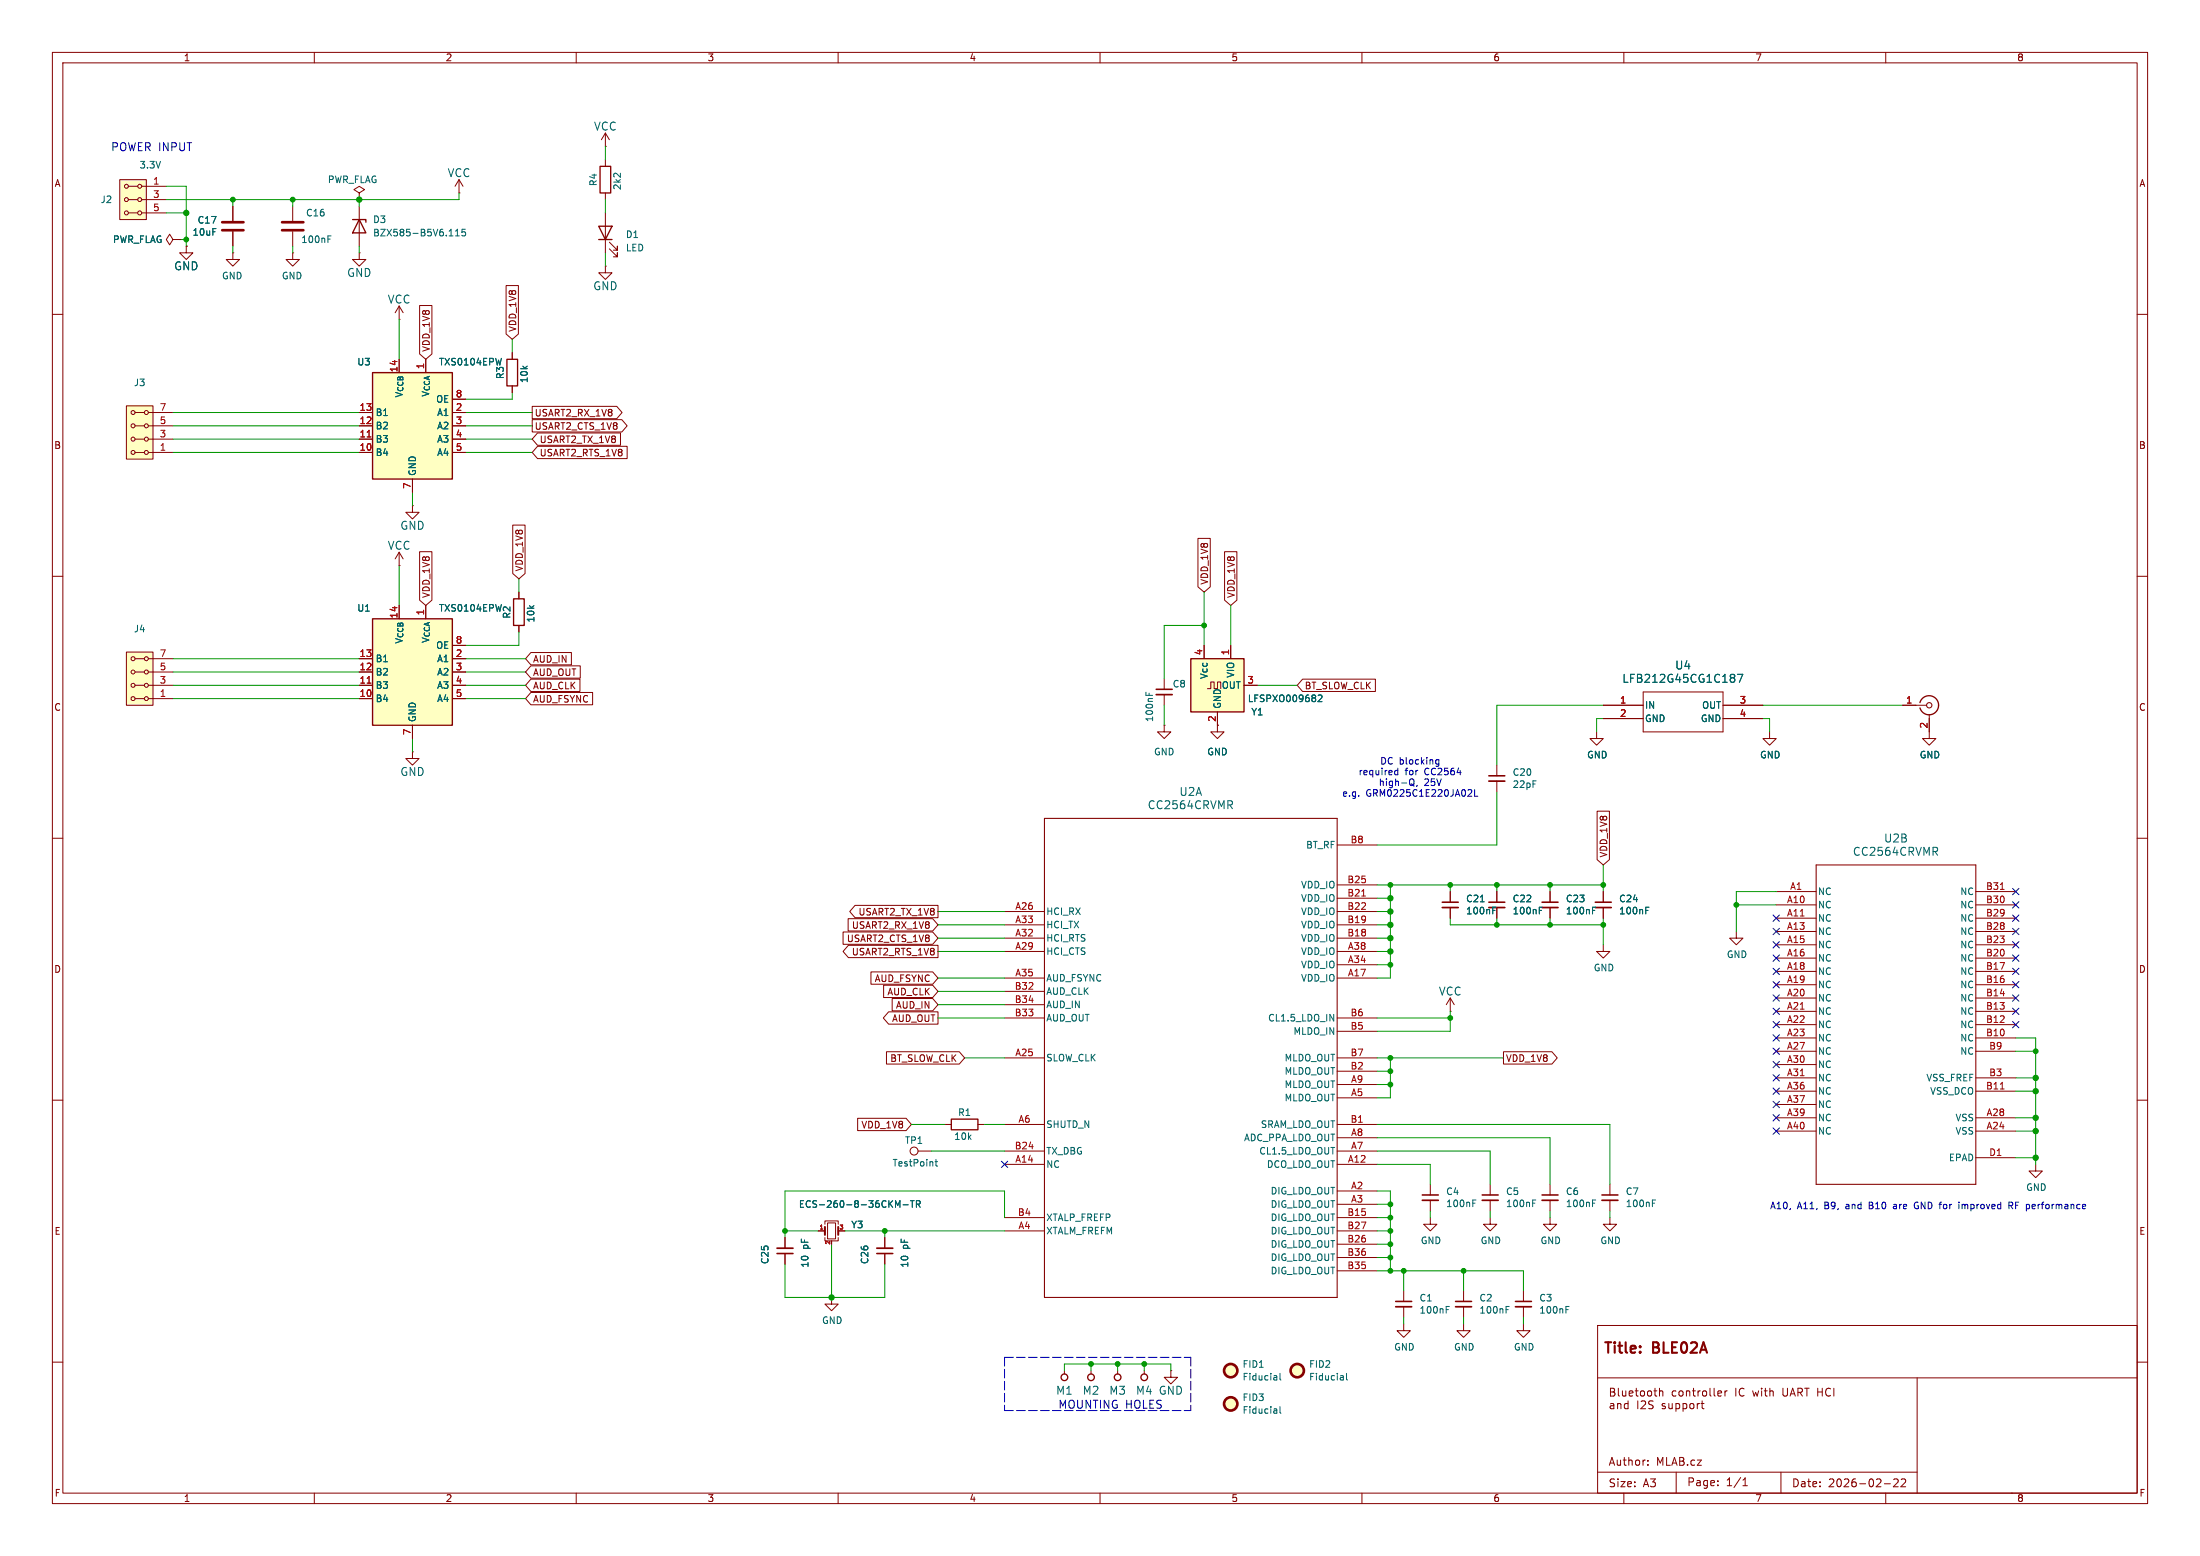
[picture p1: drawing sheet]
<svg xmlns="http://www.w3.org/2000/svg" width="420mm" height="297mm" viewBox="0 0 420 297" stroke-linecap="round" stroke-linejoin="round" font-family="sans-serif">
<g fill="none" stroke="#840000" stroke-width=".19">
<path d="M10 10h400v277h-400zM12 12h396v273h-396zM60 10v2M110 10v2M160 10v2M210 10v2M260 10v2M310 10v2M360 10v2M10 60h2M97.8 67.3v1.3M97.8 73.7v1.2"/>
<path d="M408 60h2M10 110h2M408 110h2M222.2 138.4v1.3h1.3l-1.3 1.3-1.2-1.3h1.2M222.2 138.4h.1M222.2 129.5v2.1M222.2 132.6v2M232.4 138.4v1.3h1.3l-1.3 1.3-1.3-1.3h1.3M304.8 139.7v1.3h1.3l-1.3 1.2-1.3-1.2h1.3M363.2 134.6h4.6M368.3 136.4v4.6h1.3l-1.3 1.2-1.3-1.2h1.3M10 160h2"/>
<path d="M78.7 143.5v1.3h-1.2l1.2 1.3 1.3-1.3h-1.3M78.7 143.5h.1M285.7 146.1v2M285.7 149.1v2M408 160h2M285.7 170.2v2M285.7 173.2v2.1M331.5 177.8v1.3h1.2l-1.2 1.2-1.3-1.2h1.3M339.1 170.2h7.6M339.1 172.7h7.6M339.1 175.3h7.6M339.1 177.8h7.6"/>
<path d="M377.2 170.2h7.6M377.2 172.7h7.6M377.2 175.3h7.6M377.2 177.8h7.6M276.9 193h.1M276.9 190.5l.7 1.3M276.9 190.5l-.8 1.3M276.9 190.5v2.5M306.1 180.3v1.3h1.2l-1.2 1.3-1.3-1.3h1.3M339.1 180.3h7.6M339.1 182.9h7.6M339.1 185.4h7.6"/>
<path d="M339.1 188h7.6M339.1 190.5h7.6M339.1 193h7.6M339.1 195.6h7.6M339.1 198.1h7.6M377.2 180.3h7.6M377.2 182.9h7.6M377.2 185.4h7.6M377.2 188h7.6M377.2 190.5h7.6M377.2 193h7.6M377.2 195.6h7.6"/>
<path d="M377.2 198.1h7.6M10 210h2M175.3 219.7h2.5M180.3 214.6h1.3M186.7 214.6h1.3M339.1 200.7h7.6M339.1 203.2h7.6M339.1 205.7h7.6M339.1 208.3h7.6M339.1 210.8h7.6M339.1 213.4h7.6M339.1 215.9h7.6"/>
<path d="M377.2 200.7h7.6M377.2 205.7h7.6M377.2 208.3h7.6M377.2 213.4h7.6M377.2 215.9h7.6M408 210h2M273 232.4v1.3h1.3l-1.3 1.2-1.2-1.2h1.2M273 226.1v2M273 229.1v2M284.5 232.4v1.3h1.2l-1.2 1.2-1.3-1.2h1.3M377.2 221h7.6M388.6 222.2v1.3h1.3l-1.3 1.3-1.3-1.3h1.3"/>
<path d="M158.7 247.6v1.3h1.3l-1.3 1.3-1.2-1.3h1.2M268 252.7v1.3h1.2l-1.2 1.3-1.3-1.3h1.3M268 246.4v2M268 249.4v2.1M279.4 252.7v1.3h1.3l-1.3 1.3-1.3-1.3h1.3M279.4 246.4v2M279.4 249.4v2.1M290.8 252.7v1.3h1.3l-1.3 1.3-1.2-1.3h1.2M305 253h103v32h-103zM10 260h2M203.2 261.6v.7M208.3 261.6v.7"/>
<path d="M213.4 261.6v.7M218.4 261.6v.7M223.5 261.6v1.3h1.3l-1.3 1.3-1.3-1.3h1.3M223.5 261.6h.1M305 263h103M307.4 268.7l.2 .2 .5-.1M307.4 265.7h.5M307.9 265.7l.3 .1M307.9 265.7l.3-.3v-.3l-.3-.1h-.5v1.5M308.1 268.1v.8M308.8 267.9v1M308.9 265v1.3"/>
<path d="M309.4 268.1v.8M309.7 265.5v.8M310.1 268.6l.3 .3 .4-.1M310.4 265.5v1M310.8 267.4v1.5M311.7 265.8l-.2-.3-.4 .1-.1 .7M312.2 265.5h.5M312.4 265v1.3M312.7 267.4v1.5M313.2 265.8l.2-.3 .4 .1 .1 .2M314.1 268l-.9 .9h1M314.5 265.8l.3-.3 .4 .1 .1 .2"/>
<path d="M314.6 279.5v.2M314.6 278.8v.1M315.6 268.6l-.3 .3-.6-.1M315.7 265.5h.6M315.9 265v1.3M316.8 265.6l.2-.1 .4 .1v.9M316.8 265v1.5M317.9 268l-.4-.1-.2 .2 .1 .2 .5 .2v.3h-.6M318.6 268.7l.2 .2 .4-.1M319.2 267.9v1M319.9 265.6l-.4-.1-.3 .3M319.9 267.9v1.5"/>
<path d="M320.5 265.8l.3-.3 .4 .1 .1 .2M320.7 268.6l-.3 .3-.5-.1M321.3 267.9v1.5M321.9 265.6l.3-.1 .3 .1 .1 .9M321.9 265.5v1M322 268.6l-.3 .3-.4-.1M322.6 268.6l.3 .3 .3-.1 .2-.2M323.1 265.5h.6M323.3 265v1.3M324 267.9v1M324.2 265.5v1M324.6 265.5l-.3 .1-.1 .2"/>
<path d="M324.9 268.7l.4 .2M325 265.8l.3-.3 .4 .1 .1 .2M326.4 265v1.3M327.2 265v1.3M327.9 266l.8-.2-.1-.2h-.6l-.1 .7M328.6 266.4l-.4 .1M329.3 265.5v1M329.7 265.5l-.3 .1-.1 .2M331.4 265v1.5M332.9 265.1a.6 .6 0 0 0-.7 0 .6 .6 0 0 0-.2 .7M334.6 265.5l.3 1M335.7 265.5l-.3 1"/>
<path d="M336.3 265v.1M336.3 265.5v1M336.8 265.5h.6M337 265v1.3M337.9 265.6l.2-.1 .3 .1 .1 .9M337.9 265v1.5M340.4 265v1.2l.3 .3 .4-.1 .1-.2v-1.2M341.7 266.5l.5-1.5 .5 1.5M341.9 266.1h.7M343.2 265.8l.7-.1 .2-.2-.1-.4-.2-.1h-.6v1.5M343.6 265.8l.5 .7M344.5 265h.9"/>
<path d="M344.9 265v1.5M347 265.7h.9M347 265v1.5M347.9 265v1.5M349.4 265.1a.6 .6 0 0 0-.7 0 .6 .6 0 0 0-.2 .7 .56 .56 0 0 0 .3 .6 .56 .56 0 0 0 .6-.1M350.1 265v1.5M366 263v22M408 260h2M60 285v2M110 285v2M160 285v2M210 285v2"/>
<path d="M260 285v2M305 281h61M310 285v2M320 281v4M327.9 283.4v.2M327.9 282.7v.1M332.7 283.6h.9M332.7 282.5l.5-.4v1.5M340 281v4M359.7 283.2h1.2M360 285v2M361.5 282.4l.6-.1 .2 .1 .1 .3-1 1.1h1"/>
<path d="M362.9 282.4l.6-.1 .2 .1 .1 .3-.9 1.1h.9M384 285h.1"/>
<circle cx="174.5" cy="219.7" r=".76"/>
</g>
<g fill="none" stroke="#840000" stroke-width=".25">
<path d="M96.8 68.6h2v5.1h-2zM366.5 134.1a1.81 1.81 0 0 1 2.8-1 1.81 1.81 0 0 1 0 3 1.81 1.81 0 0 1-2.8-1M181.6 213.6h5.1v2h-5.1z"/>
<circle cx="203.2" cy="262.9" r=".63"/>
<circle cx="208.3" cy="262.9" r=".63"/>
<circle cx="213.4" cy="262.9" r=".63"/>
<circle cx="218.4" cy="262.9" r=".63"/>
</g>
<g fill="none" stroke="#840000" stroke-width=".2">
<path d="M346.7 165.1h30.5v61h-30.5z"/>
<circle cx="368.3" cy="134.6" r=".51"/>
</g>
<g fill="none" stroke="#006464" stroke-width=".19">
<path d="M218.8 132.1v.6M219.4 132.3v.4M293.9 173.8h.4M293.9 173.2h.6M369.4 162.5l.5 .8M369.8 161.9v.5M178.5 221.7h.5M178.7 221.3v1.1l.3 .2M281.2 229.7h.4M281.2 229.1h.6M276.1 250h.4M276.1 249.4h.6"/>
<path d="M287.5 250h.4M287.5 249.4h.6M243.7 262.6l.1 .8M243.7 269l.1 .8M243.8 269.7l-.2 .1M243.8 263.4h-.2M243.8 262.9h-.2M243.8 269.2l-.2 .1M244.4 262.1v1.1l.1 .2M244.4 268.5v1.1l.1 .2M256.4 262.6l.1 .8M256.5 263.4h-.2"/>
<path d="M256.5 262.9h-.2M257.1 262.1v1.1l.1 .2"/>
</g>
<path d="M220.7 131.6h3.1M284.2 148.1h3.1M284.2 172.2h3.1M271.5 228.1h3.1M266.4 248.4h3.1M277.9 248.4h3" fill="none" stroke="#840000" stroke-width=".3"/>
<path d="M220.7 132.6h3.1M284.2 149.1h3.1M284.2 173.2h3.1M271.5 229.1h3.1M266.4 249.4h3.1M277.9 249.4h3" fill="none" stroke="#840000" stroke-width=".33"/>
<g fill="#ffffc2" stroke="#ffffc2" stroke-width=".19">
<circle cx="247.6" cy="261.6" r="1.27"/>
<circle cx="234.9" cy="261.6" r="1.27"/>
<circle cx="234.9" cy="268" r="1.27"/>
</g>
<g fill="none" stroke="#840000" stroke-width=".51">
<circle cx="234.9" cy="261.6" r="1.27"/>
<circle cx="234.9" cy="268" r="1.27"/>
<circle cx="247.6" cy="261.6" r="1.27"/>
</g>
<path d="M381.9 169.8h.7M381.9 207.9h.7" fill="none" stroke="#a90000" stroke-width=".19"/>
<path d="M71.1 71.1h15.3v20.3h-15.3z" fill="#ffffc2"/>
<path d="M71.1 71.1h15.3v20.3h-15.3z" fill="none" stroke="#840000" stroke-width=".25"/>
<g fill="none" stroke="#840000" stroke-width=".19">
<path d="M68.6 78.7h2.5M86.4 76.2h2.5M86.4 78.7h2.5M68.6 81.3h2.5M68.6 83.8h2.5M68.6 86.4h2.5M78.7 96.5v1.3h-1.2l1.2 1.3 1.3-1.3h-1.3M78.7 96.5h.1M78.7 91.4v2.6M86.4 81.3h2.5M86.4 83.8h2.5M86.4 86.4h2.5"/>
<path d="M76.2 108h.1M76.2 105.4l.8 1.3M76.2 105.4l-.8 1.3M76.2 105.4v2.6"/>
</g>
<path d="M70.1 83.4h.7" fill="none" stroke="#a90000" stroke-width=".19"/>
<path d="M95.7 68.4l-.3 1.3" fill="none" stroke="#006464" stroke-width=".19"/>
<path d="M71.1 118.1h15.3v20.3h-15.3z" fill="#ffffc2"/>
<path d="M71.1 118.1h15.3v20.3h-15.3zM98 114.3h2.1v5.1h-2.1z" fill="none" stroke="#840000" stroke-width=".25"/>
<g fill="none" stroke="#840000" stroke-width=".19">
<path d="M99.1 113v1.3M99.1 119.4v1.3M68.6 125.7h2.5M68.6 128.3h2.5M68.6 130.8h2.5M68.6 133.4h2.5M78.7 138.4v2.6M86.4 123.2h2.5M86.4 125.7h2.5M86.4 128.3h2.5M86.4 130.8h2.5M86.4 133.4h2.5"/>
<path d="M290.8 246.4v2M290.8 249.4v2.1"/>
</g>
<path d="M70.1 130.4h.7" fill="none" stroke="#a90000" stroke-width=".19"/>
<path d="M95.7 115.4l-.3 1.3M298.9 250h.5M298.9 249.4h.6" fill="none" stroke="#006464" stroke-width=".19"/>
<path d="M289.3 248.4h3.1" fill="none" stroke="#840000" stroke-width=".3"/>
<path d="M289.3 249.4h3.1" fill="none" stroke="#840000" stroke-width=".33"/>
<path d="M24.1 77.5h5.1v10.1h-5.1z" fill="#ffffc2"/>
<g fill="none" stroke="#840000" stroke-width=".19">
<path d="M24.1 77.5h5.1v10.1h-5.1zM25.8 78.7h1.8M28.3 78.7h4.7M25.8 86.4h1.8M25.8 83.8h1.8M25.8 81.3h1.8M28.3 86.4h4.7M28.3 83.8h4.7M28.3 81.3h4.7M306.1 134.6h7.6M306.1 137.2h7.6M313.7 132.1h15.2v7.6h-15.2z"/>
<path d="M328.9 134.6h7.6M328.9 137.2h7.6"/>
<circle cx="25.4" cy="78.7" r=".38"/>
<circle cx="27.9" cy="78.7" r=".38"/>
<circle cx="25.4" cy="86.4" r=".38"/>
<circle cx="25.4" cy="81.3" r=".38"/>
<circle cx="25.4" cy="83.8" r=".38"/>
<circle cx="27.9" cy="81.3" r=".38"/>
<circle cx="27.9" cy="83.8" r=".38"/>
<circle cx="27.9" cy="86.4" r=".38"/>
</g>
<path d="M331.1 128.9v.3M331.1 129.5v.6M331.7 128.7h1l-.6 1.5" fill="none" stroke="#006464" stroke-width=".19"/>
<path d="M24.1 124.5h5.1v10.1h-5.1z" fill="#ffffc2"/>
<g fill="none" stroke="#840000" stroke-width=".19">
<path d="M55.9 39.4v2.8M55.9 44.2v2.8M115.6 50.8v1.3h-1.3l1.3 1.2 1.2-1.2h-1.2M115.6 50.8h.1M24.1 124.5h5.1v10.1h-5.1zM25.8 133.4h1.8M25.8 130.8h1.8M25.8 128.3h1.8M25.8 125.7h1.8M28.3 133.4h4.7M28.3 130.8h4.7M28.3 128.3h4.7"/>
<path d="M28.3 125.7h4.7M337.8 139.7v1.3h1.3l-1.3 1.2-1.3-1.2h1.3M276.9 170.2v2M276.9 173.2v2.1M295.9 170.2v2M295.9 173.2v2.1M306.1 170.2v2M306.1 173.2v2.1M149.9 236.2v2.1M149.9 239.3v2M156.2 234.9h1.3M157.5 233.7v-.7h2.5v.7"/>
<path d="M157.5 236.2v.7h2.5v-.7M158 233.4h1.5v3.1h-1.5zM160 234.9h1.3M168.9 236.2v2.1M168.9 239.3v2M284.5 226.1v2M284.5 229.1v2M295.9 232.4v1.3h1.3l-1.3 1.2-1.3-1.2h1.3M295.9 226.1v2M295.9 229.1v2"/>
<circle cx="25.4" cy="128.3" r=".38"/>
<circle cx="25.4" cy="125.7" r=".38"/>
<circle cx="25.4" cy="133.4" r=".38"/>
<circle cx="25.4" cy="130.8" r=".38"/>
<circle cx="27.9" cy="128.3" r=".38"/>
<circle cx="27.9" cy="125.7" r=".38"/>
<circle cx="27.9" cy="130.8" r=".38"/>
<circle cx="27.9" cy="133.4" r=".38"/>
</g>
<path d="M275.3 172.2h3.1M294.4 172.2h3M304.5 172.2h3.1M148.3 239.3h3.1M167.4 239.3h3M283 228.1h3M294.4 228.1h3" fill="none" stroke="#840000" stroke-width=".3"/>
<path d="M275.3 173.2h3.1M294.4 173.2h3M304.5 173.2h3.1M148.3 238.3h3.1M167.4 238.3h3M283 229.1h3M294.4 229.1h3" fill="none" stroke="#840000" stroke-width=".33"/>
<g fill="none" stroke="#006464" stroke-width=".19">
<path d="M62.6 45.6h.4M62.6 45h.6M282.6 172.1h.7M285 173.8h.4M285 173.2h.6M304 173.8h.4M304 173.2h.6M314.2 173.8h.4M314.2 173.2h.6M171 229.2l.4 .9 .4-.9v1.2M172.4 230h1M173.8 229.2h.7"/>
<path d="M174.2 229.2v1.2M174.9 229.8h.7l.1-.2-.1-.3-.7-.1v1.2M175.2 229.8l.5 .6M292.6 229.7h.4M292.6 229.1h.6M304 229.7h.4M304 229.1h.6"/>
</g>
<path d="M157.5 234.2v1.5M160 234.2v1.5" fill="none" stroke="#840000" stroke-width=".38"/>
<path d="M53.8 42.4h4.1M53.8 43.9h4.1" fill="none" stroke="#840000" stroke-width=".51"/>
<path d="M22.9 34.3h5v7.6h-5z" fill="#ffffc2"/>
<g fill="none" stroke="#840000" stroke-width=".19">
<path d="M22.9 34.3h5v7.6h-5zM24.5 35.6h1.8M24.5 38.1h1.8M27.1 35.6h4.6M27.1 38.1h4.6M68.6 36.8l-1-.6 1-.6 1 .6-1 .6v1.3M68.6 38.1h.1M115.6 27.9h.1M115.6 25.4l.7 1.3M115.6 25.4l-.8 1.3M115.6 25.4v2.5M24.5 40.6h1.8"/>
<path d="M27.1 40.6h4.6M33 45.7l-.6 1-.7-1 .7-1 .6 1h1.3M34.3 45.7h.1M191.8 174h7.6M191.8 176.5h7.6M191.8 179.1h7.6M255.3 174h7.6M255.3 176.5h7.6M255.3 179.1h7.6M255.3 161.3h7.6M255.3 168.9h7.6M255.3 171.5h7.6"/>
<path d="M191.8 181.6h7.6M191.8 186.7h7.6M191.8 189.2h7.6M191.8 191.8h7.6M191.8 194.3h7.6M255.3 181.6h7.6M255.3 186.7h7.6M255.3 194.3h7.6M255.3 184.2h7.6M255.3 196.9h7.6M191.8 201.9h7.6M191.8 214.6h7.6"/>
<path d="M191.8 219.7h7.6M255.3 201.9h7.6M255.3 214.6h7.6M255.3 219.7h7.6M255.3 204.5h7.6M255.3 207h7.6M255.3 209.6h7.6M255.3 217.2h7.6M191.8 222.2h7.6M191.8 232.4h7.6M191.8 234.9h7.6M255.3 222.2h7.6"/>
<path d="M255.3 232.4h7.6M255.3 234.9h7.6M255.3 227.3h7.6M255.3 229.9h7.6M255.3 237.5h7.6M307.3 232.4v1.3h1.3l-1.3 1.2-1.2-1.2h1.2M307.3 226.1v2M307.3 229.1v2M255.3 240h7.6M255.3 242.6h7.6"/>
<circle cx="24.1" cy="35.6" r=".38"/>
<circle cx="24.1" cy="38.1" r=".38"/>
<circle cx="26.7" cy="35.6" r=".38"/>
<circle cx="26.7" cy="38.1" r=".38"/>
<circle cx="24.1" cy="40.6" r=".38"/>
<circle cx="26.7" cy="40.6" r=".38"/>
</g>
<path d="M305.8 228.1h3.1" fill="none" stroke="#840000" stroke-width=".3"/>
<path d="M305.8 229.1h3.1" fill="none" stroke="#840000" stroke-width=".33"/>
<path d="M234.8 153.6l.5 .8M235.2 153v.5M253.9 193.6l.7 1.3v-1.3M315.5 229.7h.4M315.5 229.1h.6" fill="none" stroke="#006464" stroke-width=".19"/>
<path d="M199.4 156.2h55.9v91.4h-55.9z" fill="none" stroke="#840000" stroke-width=".2"/>
<path d="M260 171h.7" fill="none" stroke="#a90000" stroke-width=".19"/>
<path d="M227.3 125.7h10.2v10.2h-10.2z" fill="#ffffc2"/>
<path d="M114.6 31.8h2v5h-2zM67.3 41.9h2.5v.5M68.6 41.9l1.2 2.6h-2.5zM114.3 43.2h2.5l-1.2 2.5zM114.3 45.7h2.5M227.3 125.7h10.2v10.2h-10.2z" fill="none" stroke="#840000" stroke-width=".25"/>
<g fill="none" stroke="#840000" stroke-width=".19">
<path d="M44.4 39.4v2.8M68.6 39.4v7.6M87.6 36.8h.1M87.6 34.3l.8 1.3M87.6 34.3l-.7 1.3M87.6 34.3v2.5M115.6 30.5v1.3M115.6 36.8v1.3M34.3 45.7h.1M35.6 47v1.3h-1.3l1.3 1.2 1.2-1.2h-1.2M35.6 47h.1M44.4 48.3v1.2h-1.2l1.2 1.3 1.3-1.3h-1.3"/>
<path d="M44.4 48.3h.1M44.4 44.2v2.8M55.9 48.3v1.2h-1.3l1.3 1.3 1.2-1.3h-1.2M55.9 48.3h.1M68.6 48.3v1.2h-1.3l1.3 1.3 1.2-1.3h-1.2M68.6 48.3h.1M76.2 58.4l.8 1.3M76.2 58.4l-.8 1.3M76.2 58.4v2.6M80.1 58.3h2.4v9.3l-1.2 1-1.2-1zM96.6 54.5h2.4v9.3l-1.2 1-1.2-1zM115.6 40.6v7.7"/>
<path d="M116.3 47.5l1.6 1.5v-.7v.7h-.8M116.3 46.2l1.6 1.6v-.8v.8h-.8M68.6 78.7h2.5M76.2 61h.1M86.4 76.2h2.5M86.4 78.7h2.5M97.8 67.3v1.3M97.8 73.7v1.2M101.6 77.6h16.1l1.1 1.1-1.1 1.2h-16.1zM68.6 81.3h2.5M68.6 83.8h2.5M68.6 86.4h2.5"/>
<path d="M78.7 91.4v2.6M86.4 81.3h2.5M86.4 83.8h2.5M86.4 86.4h2.5M101.6 80.1h17.1l1 1.2-1 1.2h-17.1zM102.6 82.6h15.9v2.4h-15.9l-1-1.2zM102.6 85.2h17.1v2.3h-17.1l-1-1.1zM80.1 105.3h2.4v9.3l-1.2 1-1.2-1zM97.9 100.2h2.3v9.3l-1.1 1-1.2-1zM99.1 113v1.3M99.1 119.4v1.3M228.7 102.8h2.3v9.2l-1.1 1-1.2-1z"/>
<path d="M233.8 105.3h2.3v9.3l-1.2 1-1.1-1zM68.6 130.8h2.5M68.6 125.7h2.5M68.6 128.3h2.5M68.6 133.4h2.5M78.7 138.4v2.6M86.4 130.8h2.5M86.4 123.2h2.5M86.4 125.7h2.5M86.4 128.3h2.5M86.4 133.4h2.5M101.3 127.1h9.5v2.3h-9.5l-1-1.1z"/>
<path d="M101.3 124.6h7.8v2.3h-7.8l-1-1.2zM101.3 129.6h9.4v2.4h-9.4l-1-1.2zM101.3 132.2h11.8v2.3h-11.8l-1-1.1zM229.9 123.2v2.5M230.5 131.4h.6v-1.2h.7v1.2h.6v-1.2h.6v1.2M232.4 135.9v2.5M234.9 123.2v2.5M237.5 130.8h2.5M248.7 129.6h13.9v2.4h-13.9l-1.1-1.2zM306.1 134.6h7.6M306.1 137.2h7.6M328.9 134.6h7.6"/>
<path d="M328.9 137.2h7.6M363.2 134.6h2.6M368.3 137.2v2.5M304.9 154.8h2.3v9.3l-1.1 1-1.2-1zM160.9 177.9h17.2l1 1.2-1 1.1h-17.2zM161.9 175.4h16.2l1 1.1-1 1.2h-16.2zM163.2 172.8h15.9v2.4h-15.9l-1-1.2zM276.9 170.2v2M276.9 173.2v2.1M285.7 170.2v2M285.7 173.2v2.1M295.9 170.2v2"/>
<path d="M295.9 173.2v2.1M306.1 170.2v2M306.1 173.2v2.1M162 180.4h17.1v2.4h-17.1l-1.1-1.2zM166.3 185.5h11.8l1 1.2-1 1.2h-11.8zM168.7 188.1h9.4l1 1.1-1 1.2h-9.4zM169.6 193.1h9.5v2.4h-9.5l-1-1.2zM170.3 190.6h7.8l1 1.2-1 1.1h-7.8zM163.7 213.5h9.3l1 1.1-1 1.2h-9.3zM169.2 200.8h13.9l1 1.1-1 1.2h-13.9zM287 200.8h9.3l1 1.1-1 1.2h-9.3zM149.9 236.2v2.1"/>
<path d="M149.9 239.3v2M156.2 234.9h1.3M160 234.9h1.3M168.9 236.2v2.1M168.9 239.3v2"/>
</g>
<g fill="none" stroke="#006464" stroke-width=".19">
<path d="M85.7 45h.8M87 45h.7M87 44.1l.3-.3v1.2M88.8 43.8h-.6v.6l.1-.2 .5 .1 .1 .2-.1 .4-.2 .1-.4-.1M95.7 68.4l-.3 1.3M95.7 115.4l-.3 1.3M251.7 132.8l.4-.1 .3 .3-.8 .9h.8M331.1 128.9v.3M331.1 129.5v.6M331.7 128.7h1l-.6 1.5M282.6 172.1h.7M285 173.8h.4"/>
<path d="M285 173.2h.6M293.9 173.8h.4M293.9 173.2h.6M304 173.8h.4M304 173.2h.6M314.2 173.8h.4M314.2 173.2h.6M171 229.2l.4 .9 .4-.9v1.2M172.4 230h1M173.8 229.2h.7M174.2 229.2v1.2M174.9 229.8h.7l.1-.2-.1-.3-.7-.1v1.2"/>
<path d="M175.2 229.8l.5 .6"/>
</g>
<path d="M42.4 42.4h4.1M42.4 43.9h4.1" fill="none" stroke="#840000" stroke-width=".51"/>
<path d="M191.8 259.1h35.5M191.8 259.1v10.1M227.3 259.1v10.1M191.8 269.2h35.5" fill="none" stroke="#0000c2" stroke-width=".19" stroke-dasharray="1.7 .6"/>
<g fill="none" stroke="#009600" stroke-width=".19">
<path d="M31.7 35.6h3.9v11.4M44.4 38.1v1.3M55.9 38.1v1.3M68.6 38.1v1.3M87.6 36.8v1.3h-55.9M115.6 27.9v2.6M115.6 38.1v2.5M31.7 40.6h3.9M34.3 45.7h1.3M44.4 47v1.3M55.9 47v1.3M68.6 47v1.3"/>
<path d="M115.6 48.3v2.5M33 78.7h35.6M76.2 61v7.6M88.9 78.7h12.7M97.8 64.8v2.5M97.8 74.9v1.3h-8.9M33 83.8h35.6M33 81.3h35.6M33 86.4h35.6M78.7 94v2.5M88.9 83.8h12.7M88.9 81.3h12.7"/>
<path d="M88.9 86.4h12.7M76.2 108v7.6M99.1 110.5v2.5M229.9 113v10.2M229.9 119.4h-7.7v10.1M234.9 115.6v7.6M33 130.8h35.6M33 128.3h35.6M33 125.7h35.6M33 133.4h35.6M88.9 130.8h11.4M88.9 128.3h11.4"/>
<path d="M88.9 125.7h11.4M88.9 133.4h11.4M99.1 120.7v2.5h-10.2M222.2 134.6v3.8M240 130.8h7.6M306.1 137.2h-1.3v2.5M306.1 134.6h-20.4v11.5M336.5 137.2h1.3v2.5M336.5 134.6h26.7M78.7 141v2.5M285.7 151.1v10.2h-22.8M179.1 176.5h12.7"/>
<path d="M179.1 174h12.7M179.1 179.1h12.7M262.9 168.9h43.2M262.9 176.5h2.5M262.9 174h2.5M262.9 179.1h2.5M262.9 171.5h2.5M265.4 168.9v17.8h-2.5M276.9 175.3v1.2h29.2M276.9 168.9v1.3M285.7 168.9v1.3M285.7 175.3v1.2"/>
<path d="M295.9 168.9v1.3M295.9 175.3v1.2M306.1 165.1v5.1M306.1 175.3v5M331.5 172.7h7.6M339.1 170.2h-7.6v7.6M179.1 181.6h12.7M179.1 186.7h12.7M179.1 194.3h12.7M179.1 189.2h12.7M179.1 191.8h12.7M262.9 181.6h2.5"/>
<path d="M262.9 184.2h2.5M262.9 194.3h14M276.9 193v3.9h-14M384.8 198.1h3.8v24.1M174 214.6h6.3M177.8 219.7h14M184.1 201.9h7.7M188 214.6h3.8M262.9 214.6h44.4v11.5M262.9 219.7h21.6v6.4M262.9 217.2h33v8.9M262.9 201.9h24.1"/>
<path d="M262.9 207h2.5M262.9 204.5h2.5M265.4 201.9v7.7h-2.5M384.8 208.3h3.8M384.8 215.9h3.8M384.8 200.7h3.8M384.8 205.7h3.8M384.8 213.4h3.8M149.9 234.9h6.3M158.7 237.5v10.1M161.3 234.9h30.5M168.9 234.9v1.3"/>
<path d="M191.8 232.4v-5.1h-41.9v8.9M262.9 227.3h2.5v15.3M262.9 237.5h2.5M262.9 222.2h10.1v3.9M262.9 234.9h2.5M262.9 232.4h2.5M262.9 229.9h2.5M273 231.1v1.3M284.5 231.1v1.3M295.9 231.1v1.3M307.3 231.1v1.3M384.8 221h3.8"/>
<path d="M149.9 241.3v6.3h19v-6.3M262.9 242.6h27.9v3.8M262.9 240h2.5M268 242.6v3.8M268 251.5v1.2M279.4 242.6v3.8M279.4 251.5v1.2M290.8 251.5v1.2M203.2 261.6v-1.3h20.3v1.3M208.3 260.3v1.3M213.4 260.3v1.3M218.4 260.3v1.3"/>
</g>
<g fill="none" stroke="#000084" stroke-width=".19">
<path d="M338.5 174.7l1.2 1.2M338.5 179.7l1.2 1.2M338.5 177.2l1.2 1.2M339.7 174.7l-1.2 1.2M339.7 179.7l-1.2 1.2M339.7 177.2l-1.2 1.2M384.2 169.6l1.2 1.2M384.2 177.2l1.2 1.2M384.2 179.7l1.2 1.2M384.2 174.7l1.2 1.2M384.2 172.1l1.2 1.2M385.4 169.6l-1.2 1.2"/>
<path d="M385.4 177.2l-1.2 1.2M385.4 179.7l-1.2 1.2M385.4 174.7l-1.2 1.2M385.4 172.1l-1.2 1.2M338.5 187.4l1.2 1.2M338.5 182.3l1.2 1.2M338.5 184.8l1.2 1.2M338.5 189.9l1.2 1.2M338.5 195l1.2 1.2M338.5 197.5l1.2 1.2M338.5 192.4l1.2 1.2M339.7 187.4l-1.2 1.2"/>
<path d="M339.7 182.3l-1.2 1.2M339.7 184.8l-1.2 1.2M339.7 189.9l-1.2 1.2M339.7 195l-1.2 1.2M339.7 197.5l-1.2 1.2M339.7 192.4l-1.2 1.2M384.2 182.3l1.2 1.2M384.2 195l1.2 1.2M384.2 184.8l1.2 1.2M384.2 192.4l1.2 1.2M384.2 189.9l1.2 1.2M384.2 187.4l1.2 1.2"/>
<path d="M385.4 182.3l-1.2 1.2M385.4 195l-1.2 1.2M385.4 184.8l-1.2 1.2M385.4 192.4l-1.2 1.2M385.4 189.9l-1.2 1.2M385.4 187.4l-1.2 1.2M338.5 207.7l1.2 1.2M338.5 200.1l1.2 1.2M338.5 215.3l1.2 1.2M338.5 202.6l1.2 1.2M338.5 205.1l1.2 1.2M338.5 212.8l1.2 1.2"/>
<path d="M338.5 210.2l1.2 1.2M339.7 207.7l-1.2 1.2M339.7 200.1l-1.2 1.2M339.7 215.3l-1.2 1.2M339.7 202.6l-1.2 1.2M339.7 205.1l-1.2 1.2M339.7 212.8l-1.2 1.2M339.7 210.2l-1.2 1.2M191.2 221.6l1.2 1.3M192.4 221.6l-1.2 1.3"/>
</g>
<g fill="none" stroke="#0000c2" stroke-width=".19">
<path d="M266.2 147.7l.3 .2 .4-.1M266.9 146.6v1.3M266.9 147.1h-.4l-.3 .2M269.3 149.6l.7 .5M269.4 148.7h-.1M269.6 148.7h.2a.81 .81 0 0 1-.2 1.2h-.3M270.5 149.9l-.1 .2M274.1 145.6l.2 .3 .4-.1M274.7 145l-.1 1.2M274.7 145.1l-.4-.1-.2 .2M280.7 150.7l.3 .3-.1 .3-.7 .7h.8M281.5 150.7v1.3h.6"/>
<path d="M361.6 229.9h-.1M361.6 230.2l-.2 .2 .2 .3M365.9 229.5a.68 .68 0 0 0-.5 .6 .68 .68 0 0 0 .5 .6M374.6 229.9v.8M374.7 229.9l-.1 .1M383.5 230.1h.6l.1-.2v-.3l-.7-.1v1.2M383.8 230.1l.4 .6"/>
</g>
<path d="M70.1 83.4h.7M70.1 130.4h.7" fill="none" stroke="#a90000" stroke-width=".19"/>
<g fill="#009600" stroke="#009600" stroke-width=".19">
<circle cx="44.4" cy="38.1" r=".46"/>
<circle cx="68.6" cy="38.1" r=".51"/>
<circle cx="55.9" cy="38.1" r=".46"/>
<circle cx="35.6" cy="45.7" r=".46"/>
<circle cx="35.6" cy="40.6" r=".51"/>
<circle cx="218.4" cy="260.3" r=".46"/>
<circle cx="213.4" cy="260.3" r=".46"/>
<circle cx="208.3" cy="260.3" r=".46"/>
<circle cx="268" cy="242.6" r=".46"/>
<circle cx="265.4" cy="242.6" r=".46"/>
<circle cx="168.9" cy="234.9" r=".46"/>
<circle cx="158.8" cy="247.6" r=".51"/>
<circle cx="229.9" cy="119.4" r=".46"/>
<circle cx="149.9" cy="234.9" r=".46"/>
<circle cx="388.6" cy="213.4" r=".51"/>
<circle cx="388.6" cy="208.3" r=".51"/>
<circle cx="388.6" cy="205.7" r=".51"/>
<circle cx="388.6" cy="200.7" r=".46"/>
<circle cx="388.6" cy="215.9" r=".51"/>
<circle cx="388.6" cy="221" r=".51"/>
<circle cx="331.5" cy="172.7" r=".46"/>
<circle cx="306.1" cy="176.5" r=".46"/>
<circle cx="285.7" cy="168.9" r=".46"/>
<circle cx="295.9" cy="176.5" r=".46"/>
<circle cx="285.7" cy="176.5" r=".46"/>
<circle cx="295.9" cy="168.9" r=".46"/>
<circle cx="276.9" cy="168.9" r=".46"/>
<circle cx="306.1" cy="168.9" r=".46"/>
<circle cx="265.4" cy="234.9" r=".46"/>
<circle cx="265.4" cy="232.4" r=".46"/>
<circle cx="265.4" cy="229.9" r=".46"/>
<circle cx="265.4" cy="240" r=".46"/>
<circle cx="265.4" cy="176.5" r=".51"/>
<circle cx="265.4" cy="181.6" r=".51"/>
<circle cx="265.4" cy="179.1" r=".51"/>
<circle cx="265.4" cy="174" r=".51"/>
<circle cx="276.9" cy="194.3" r=".46"/>
<circle cx="265.4" cy="184.2" r=".46"/>
<circle cx="265.4" cy="168.9" r=".46"/>
<circle cx="265.4" cy="171.5" r=".51"/>
<circle cx="265.4" cy="207" r=".46"/>
<circle cx="265.4" cy="204.5" r=".46"/>
<circle cx="265.4" cy="201.9" r=".46"/>
<circle cx="265.4" cy="237.5" r=".46"/>
<circle cx="279.4" cy="242.6" r=".46"/>
</g>
<g font-size="2.8" fill="#840000">
<text x="306" y="258.9">Title:</text>
<text x="315.6" y="258.9">BLE02A</text>
</g>
<g font-size="2.1" fill="#0000c2">
<text x="21.1" y="29">POWER INPUT</text>
<text x="201.9" y="269">MOUNTING HOLES</text>
</g>
<g font-size="2.1" fill="#006464">
<text x="113.3" y="25.1">VCC</text>
<text x="85.4" y="34">VCC</text>
<text x="33.2" y="51.8">GND</text>
<text x="66.2" y="53.1">GND</text>
<text x="73.9" y="58.1">VCC</text>
<text x="113.2" y="55.6">GND</text>
<text x="76.3" y="101.3">GND</text>
<text x="73.9" y="105.1">VCC</text>
<text x="309.6" y="130.5">LFB212G45CG1C187</text>
<text x="319.7" y="128">U4</text>
<text x="76.3" y="148.3">GND</text>
<text x="219" y="154.7">CC2564CRVMR</text>
<text x="225.1" y="152.1">U2A</text>
<text x="359.6" y="161">U2B</text>
<text x="353.6" y="163.6">CC2564CRVMR</text>
<text x="274.6" y="190.2">VCC</text>
<text x="201.5" y="266.4">M1</text>
<text x="206.6" y="266.4">M2</text>
<text x="211.7" y="266.4">M3</text>
<text x="216.8" y="266.4">M4 GND</text>
</g>
<g font-size="2.1" fill="#840000">
<text x="307" y="268">Bluetooth</text>
<text x="319" y="268">controller</text>
<text x="331.2" y="268">IC with</text>
<text x="307" y="280">Author:</text>
<text x="316.1" y="280">MLAB.cz</text>
<text x="307" y="284.1">Size:</text>
<text x="313.6" y="284.1">A3</text>
<text x="322" y="283.9">Page:</text>
<text x="329.5" y="283.9">1/1</text>
<text x="342" y="284.1">Date:</text>
<text x="349" y="284.1">2026-02-22</text>
</g>
<g font-size="1.8" fill="#840000">
<text x="35" y="11.9">1</text>
<text x="85" y="11.9">2</text>
<text x="135" y="11.9">3</text>
<text x="185" y="11.9">4</text>
<text x="235" y="11.9">5</text>
<text x="285" y="11.9">6</text>
<text x="335" y="11.9">7</text>
<text x="385" y="11.9">8</text>
<text x="10.3" y="35.9">A</text>
<text x="408.3" y="35.9">A</text>
<text x="98.7" y="63.4" transform="rotate(-90 98.7 63.4)">VDD_1V8</text>
<text x="82.2" y="67.2" transform="rotate(-90 82.2 67.2)">VDD_1V8</text>
<text x="102" y="82.2">USART2_CTS_1V8</text>
<text x="102" y="79.7">USART2_RX_1V8</text>
<text x="10.3" y="85.9">B</text>
<text x="102.9" y="84.8">USART2_TX_1V8</text>
<text x="102.9" y="87.3">USART2_RTS_1V8</text>
<text x="408.2" y="85.9">B</text>
<text x="100" y="109.2" transform="rotate(-90 100 109.2)">VDD_1V8</text>
<text x="230.8" y="111.7" transform="rotate(-90 230.8 111.7)">VDD_1V8</text>
<text x="82.2" y="114.2" transform="rotate(-90 82.2 114.2)">VDD_1V8</text>
<text x="235.9" y="114.2" transform="rotate(-90 235.9 114.2)">VDD_1V8</text>
<text x="101.7" y="129.2">AUD_OUT</text>
<text x="101.7" y="126.7">AUD_IN</text>
<text x="101.7" y="131.8">AUD_CLK</text>
<text x="249" y="131.8">BT_SLOW_CLK</text>
<text x="10.3" y="135.9">C</text>
<text x="101.7" y="134.3">AUD_FSYNC</text>
<text x="232.2" y="137.9" transform="rotate(-90 232.2 137.9)">2</text>
<text x="408.2" y="135.9">C</text>
<text x="307" y="163.8" transform="rotate(-90 307 163.8)">VDD_1V8</text>
<text x="162.5" y="177.5">USART2_RX_1V8</text>
<text x="163.8" y="174.9">USART2_TX_1V8</text>
<text x="10.3" y="185.9">D</text>
<text x="161.6" y="180">USART2_CTS_1V8</text>
<text x="162.5" y="182.6">USART2_RTS_1V8</text>
<text x="408.2" y="185.9">D</text>
<text x="166.9" y="187.6">AUD_FSYNC</text>
<text x="169.3" y="190.2">AUD_CLK</text>
<text x="170.2" y="195.3">AUD_OUT</text>
<text x="170.9" y="192.7">AUD_IN</text>
<text x="169.9" y="202.9">BT_SLOW_CLK</text>
<text x="287.4" y="202.9">VDD_1V8</text>
<text x="164.3" y="215.6">VDD_1V8</text>
<text x="10.3" y="235.9">E</text>
<text x="408.3" y="235.9">E</text>
<text x="10.3" y="285.9">F</text>
<text x="35" y="286.9">1</text>
<text x="85" y="286.9">2</text>
<text x="135" y="286.9">3</text>
<text x="185" y="286.9">4</text>
<text x="235" y="286.9">5</text>
<text x="285" y="286.9">6</text>
<text x="335" y="286.9">7</text>
<text x="385" y="286.9">8</text>
<text x="408.3" y="285.9">F</text>
</g>
<g font-size="1.8" fill="#006464">
<text x="26.5" y="32.4">3.3V</text>
<text x="62.5" y="35.2">PWR_FLAG</text>
<text x="114.1" y="35.6" transform="rotate(-90 114.1 35.6)">R4</text>
<text x="19.1" y="39">J2</text>
<text x="58.3" y="41.5">C16</text>
<text x="118.7" y="36.4" transform="rotate(-90 118.7 36.4)">2k2</text>
<text x="21.5" y="46.6">PWR_FLAG</text>
<text x="36.7" y="45.2">10uF</text>
<text x="37.6" y="42.9">C17</text>
<text x="57.4" y="46.6">100nF</text>
<text x="71.1" y="42.8">D3</text>
<text x="71.1" y="45.3">BZX585-B5V6.115</text>
<text x="119.4" y="45.6">D1</text>
<text x="42.3" y="53.5">GND</text>
<text x="53.7" y="53.5">GND</text>
<text x="119.4" y="48.2">LED</text>
<text x="68.1" y="70">U3</text>
<text x="83.7" y="70">TXS0104EPW</text>
<text x="25.5" y="73.9">J3</text>
<text x="77.1" y="76" transform="rotate(-90 77.1 76)">V_{CCB}</text>
<text x="82.1" y="75.9" transform="rotate(-90 82.1 75.9)">V_{CCA}</text>
<text x="83.2" y="77.1">OE</text>
<text x="96.4" y="72.5" transform="rotate(-90 96.4 72.5)">R3</text>
<text x="100.9" y="73.2" transform="rotate(-90 100.9 73.2)">10k</text>
<text x="71.6" y="79.6">B1</text>
<text x="71.6" y="82.1">B2</text>
<text x="83.4" y="79.6">A1</text>
<text x="83.4" y="82.1">A2</text>
<text x="71.6" y="84.7">B3</text>
<text x="71.6" y="87.2">B4</text>
<text x="83.4" y="84.7">A3</text>
<text x="83.4" y="87.2">A4</text>
<text x="79.6" y="90.9" transform="rotate(-90 79.6 90.9)">GND</text>
<text x="68.1" y="116.9">U1</text>
<text x="83.7" y="116.9">TXS0104EPW</text>
<text x="97.6" y="118.2" transform="rotate(-90 97.6 118.2)">R2</text>
<text x="102.2" y="118.9" transform="rotate(-90 102.2 118.9)">10k</text>
<text x="25.5" y="120.9">J4</text>
<text x="77.1" y="123" transform="rotate(-90 77.1 123)">V_{CCB}</text>
<text x="82.1" y="122.9" transform="rotate(-90 82.1 122.9)">V_{CCA}</text>
<text x="83.2" y="124.1">OE</text>
<text x="71.6" y="126.6">B1</text>
<text x="71.6" y="129.1">B2</text>
<text x="71.6" y="131.7">B3</text>
<text x="83.4" y="126.6">A1</text>
<text x="83.4" y="129.1">A2</text>
<text x="83.4" y="131.7">A3</text>
<text x="223.8" y="131.4">C8</text>
<text x="230.7" y="129.7" transform="rotate(-90 230.7 129.7)">Vcc</text>
<text x="233.2" y="131.7">OUT</text>
<text x="235.8" y="129.5" transform="rotate(-90 235.8 129.5)">VIO</text>
<text x="71.6" y="134.2">B4</text>
<text x="79.6" y="137.9" transform="rotate(-90 79.6 137.9)">GND</text>
<text x="83.4" y="134.2">A4</text>
<text x="220.3" y="137.9" transform="rotate(-90 220.3 137.9)">100nF</text>
<text x="233.3" y="135.4" transform="rotate(-90 233.3 135.4)">GND</text>
<text x="238.1" y="134.2">LFSPXO009682</text>
<text x="238.8" y="136.8">Y1</text>
<text x="313.9" y="135.5">IN</text>
<text x="324.8" y="135.5">OUT</text>
<text x="313.9" y="138">GND</text>
<text x="324.6" y="138">GND</text>
<text x="220.2" y="144.4">GND</text>
<text x="230.4" y="144.4">GND</text>
<text x="288.7" y="148.3">C20</text>
<text x="302.9" y="145">GND</text>
<text x="335.9" y="145">GND</text>
<text x="366.4" y="145">GND</text>
<text x="288.7" y="150.6">22pF</text>
<text x="249.2" y="162.2">BT_RF</text>
<text x="248.3" y="169.8">VDD_IO</text>
<text x="248.3" y="172.3">VDD_IO</text>
<text x="279.8" y="172.4">C21</text>
<text x="288.7" y="172.4">C22</text>
<text x="298.8" y="172.4">C23</text>
<text x="309" y="172.4">C24</text>
<text x="347" y="171">NC</text>
<text x="347" y="173.6">NC</text>
<text x="374.1" y="171">NC</text>
<text x="374.1" y="173.6">NC</text>
<text x="199.6" y="174.9">HCI_RX</text>
<text x="199.6" y="177.4">HCI_TX</text>
<text x="199.6" y="179.9">HCI_RTS</text>
<text x="248.3" y="174.9">VDD_IO</text>
<text x="248.3" y="177.4">VDD_IO</text>
<text x="248.3" y="179.9">VDD_IO</text>
<text x="279.8" y="174.7">100nF</text>
<text x="288.7" y="174.7">100nF</text>
<text x="298.8" y="174.7">100nF</text>
<text x="309" y="174.7">100nF</text>
<text x="347" y="176.1">NC</text>
<text x="347" y="178.7">NC</text>
<text x="374.1" y="176.1">NC</text>
<text x="374.1" y="178.7">NC</text>
<text x="199.6" y="182.5">HCI_CTS</text>
<text x="248.3" y="182.5">VDD_IO</text>
<text x="248.3" y="185">VDD_IO</text>
<text x="304.2" y="185.6">GND</text>
<text x="329.6" y="183.1">GND</text>
<text x="347" y="181.2">NC</text>
<text x="347" y="183.7">NC</text>
<text x="374.1" y="181.2">NC</text>
<text x="374.1" y="183.7">NC</text>
<text x="199.6" y="187.6">AUD_FSYNC</text>
<text x="199.6" y="190.1">AUD_CLK</text>
<text x="248.3" y="187.6">VDD_IO</text>
<text x="347" y="186.3">NC</text>
<text x="347" y="188.8">NC</text>
<text x="347" y="191.4">NC</text>
<text x="374.1" y="186.3">NC</text>
<text x="374.1" y="188.8">NC</text>
<text x="374.1" y="191.4">NC</text>
<text x="199.6" y="192.6">AUD_IN</text>
<text x="199.6" y="195.2">AUD_OUT</text>
<text x="242" y="195.2">CL1.5_LDO_IN</text>
<text x="246.8" y="197.7">MLDO_IN</text>
<text x="347" y="193.9">NC</text>
<text x="347" y="196.4">NC</text>
<text x="374.1" y="193.9">NC</text>
<text x="374.1" y="196.4">NC</text>
<text x="199.6" y="202.8">SLOW_CLK</text>
<text x="245.1" y="202.8">MLDO_OUT</text>
<text x="347" y="199">NC</text>
<text x="347" y="201.5">NC</text>
<text x="374.1" y="199">NC</text>
<text x="374.1" y="201.5">NC</text>
<text x="245.1" y="205.3">MLDO_OUT</text>
<text x="245.1" y="207.9">MLDO_OUT</text>
<text x="347" y="204.1">NC</text>
<text x="347" y="206.6">NC</text>
<text x="347" y="209.1">NC</text>
<text x="367.7" y="206.6">VSS_FREF</text>
<text x="368.4" y="209.1">VSS_DCO</text>
<text x="182.8" y="213.2">R1</text>
<text x="199.6" y="215.5">SHUTD_N</text>
<text x="240.6" y="215.5">SRAM_LDO_OUT</text>
<text x="245.1" y="210.4">MLDO_OUT</text>
<text x="347" y="211.7">NC</text>
<text x="347" y="214.2">NC</text>
<text x="373.2" y="214.2">VSS</text>
<text x="172.7" y="218.5">TP1</text>
<text x="182.1" y="217.8">10k</text>
<text x="199.6" y="220.6">TX_DBG</text>
<text x="237.4" y="218">ADC_PPA_LDO_OUT</text>
<text x="240.3" y="220.6">CL1.5_LDO_OUT</text>
<text x="347" y="216.8">NC</text>
<text x="372" y="221.8">EPAD</text>
<text x="373.2" y="216.8">VSS</text>
<text x="170.3" y="222.9">TestPoint</text>
<text x="199.6" y="223.1">NC</text>
<text x="241.7" y="223.1">DCO_LDO_OUT</text>
<text x="386.7" y="227.5">GND</text>
<text x="152.4" y="230.7">ECS-260-8-36CKM-TR</text>
<text x="199.6" y="233.3">XTALP_FREFP</text>
<text x="242.5" y="228.2">DIG_LDO_OUT</text>
<text x="242.5" y="230.7">DIG_LDO_OUT</text>
<text x="242.5" y="233.3">DIG_LDO_OUT</text>
<text x="276" y="228.3">C4</text>
<text x="276" y="230.6">100nF</text>
<text x="287.4" y="228.3">C5</text>
<text x="287.4" y="230.6">100nF</text>
<text x="298.8" y="228.3">C6</text>
<text x="298.8" y="230.6">100nF</text>
<text x="310.3" y="228.3">C7</text>
<text x="310.3" y="230.6">100nF</text>
<text x="154.5" y="238.5" transform="rotate(-90 154.5 238.5)">pF</text>
<text x="162.4" y="234.6">Y3</text>
<text x="173.6" y="238.5" transform="rotate(-90 173.6 238.5)">pF</text>
<text x="199.6" y="235.8">XTALM_FREFM</text>
<text x="242.5" y="235.8">DIG_LDO_OUT</text>
<text x="242.5" y="238.4">DIG_LDO_OUT</text>
<text x="271.1" y="237.7">GND</text>
<text x="282.6" y="237.7">GND</text>
<text x="294" y="237.7">GND</text>
<text x="305.4" y="237.7">GND</text>
<text x="146.9" y="241.4" transform="rotate(-90 146.9 241.4)">C25</text>
<text x="154.5" y="242.1" transform="rotate(-90 154.5 242.1)">10</text>
<text x="166" y="241.4" transform="rotate(-90 166 241.4)">C26</text>
<text x="173.6" y="242.1" transform="rotate(-90 173.6 242.1)">10</text>
<text x="242.5" y="240.9">DIG_LDO_OUT</text>
<text x="242.5" y="243.4">DIG_LDO_OUT</text>
<text x="270.9" y="248.6">C1</text>
<text x="270.9" y="250.9">100nF</text>
<text x="282.3" y="248.6">C2</text>
<text x="282.3" y="250.9">100nF</text>
<text x="293.8" y="248.6">C3</text>
<text x="293.8" y="250.9">100nF</text>
<text x="156.8" y="252.9">GND</text>
<text x="266.1" y="258">GND</text>
<text x="277.5" y="258">GND</text>
<text x="288.9" y="258">GND</text>
<text x="237.1" y="261.3">FID1</text>
<text x="237.1" y="263.7">Fiducial</text>
<text x="249.8" y="261.3">FID2</text>
<text x="249.8" y="263.7">Fiducial</text>
<text x="237.1" y="267.6">FID3</text>
<text x="237.1" y="270">Fiducial</text>
</g>
<g font-size="1.8" fill="#a90000">
<text x="29.1" y="35.3">1</text>
<text x="29.1" y="37.8">3</text>
<text x="29.1" y="40.4">5</text>
<text x="75.9" y="71.2" transform="rotate(-90 75.9 71.2)">14</text>
<text x="81" y="70.6" transform="rotate(-90 81 70.6)">1</text>
<text x="86.9" y="75.9">8</text>
<text x="30.4" y="83.6">3</text>
<text x="30.4" y="81">5</text>
<text x="30.4" y="78.5">7</text>
<text x="68.5" y="78.5">13</text>
<text x="68.5" y="81">12</text>
<text x="68.5" y="83.6">11</text>
<text x="86.9" y="78.5">2</text>
<text x="86.9" y="81">3</text>
<text x="86.9" y="83.6">4</text>
<text x="30.4" y="86.1">1</text>
<text x="68.5" y="86.1">10</text>
<text x="86.9" y="86.1">5</text>
<text x="78.5" y="93.4" transform="rotate(-90 78.5 93.4)">7</text>
<text x="75.9" y="118.2" transform="rotate(-90 75.9 118.2)">14</text>
<text x="81" y="117.5" transform="rotate(-90 81 117.5)">1</text>
<text x="30.4" y="125.5">7</text>
<text x="68.5" y="125.5">13</text>
<text x="86.9" y="122.9">8</text>
<text x="86.9" y="125.5">2</text>
<text x="229.6" y="125.2" transform="rotate(-90 229.6 125.2)">4</text>
<text x="234.7" y="125.2" transform="rotate(-90 234.7 125.2)">1</text>
<text x="30.4" y="130.6">3</text>
<text x="30.4" y="128">5</text>
<text x="68.5" y="128">12</text>
<text x="68.5" y="130.6">11</text>
<text x="86.9" y="128">3</text>
<text x="86.9" y="130.6">4</text>
<text x="238.1" y="130.6">3</text>
<text x="30.4" y="133.1">1</text>
<text x="68.5" y="133.1">10</text>
<text x="86.9" y="133.1">5</text>
<text x="309.2" y="134.4">1</text>
<text x="309.2" y="136.9">2</text>
<text x="332" y="134.4">3</text>
<text x="332" y="136.9">4</text>
<text x="363.8" y="134.4">1</text>
<text x="78.5" y="140.4" transform="rotate(-90 78.5 140.4)">7</text>
<text x="368" y="139.1" transform="rotate(-90 368 139.1)">2</text>
<text x="257.7" y="161">B8</text>
<text x="193.7" y="173.7">A26</text>
<text x="257.1" y="168.7">B25</text>
<text x="257.1" y="171.2">B21</text>
<text x="257.1" y="173.7">B22</text>
<text x="341" y="172.5">A10</text>
<text x="341.6" y="169.9">A1</text>
<text x="379.1" y="169.9">B31</text>
<text x="379.1" y="172.5">B30</text>
<text x="193.7" y="176.3">A33</text>
<text x="193.7" y="178.8">A32</text>
<text x="257.1" y="176.3">B19</text>
<text x="257.1" y="178.8">B18</text>
<text x="341" y="175">A11</text>
<text x="341" y="177.5">A13</text>
<text x="379.1" y="175">B29</text>
<text x="379.1" y="177.5">B28</text>
<text x="193.7" y="181.4">A29</text>
<text x="257.2" y="181.4">A38</text>
<text x="257.2" y="183.9">A34</text>
<text x="341" y="180.1">A15</text>
<text x="341" y="182.6">A16</text>
<text x="341" y="185.2">A18</text>
<text x="379.1" y="180.1">B23</text>
<text x="379.1" y="182.6">B20</text>
<text x="379.1" y="185.2">B17</text>
<text x="193.6" y="189">B32</text>
<text x="193.6" y="191.5">B34</text>
<text x="193.7" y="186.4">A35</text>
<text x="257.2" y="186.4">A17</text>
<text x="341" y="187.7">A19</text>
<text x="341" y="190.2">A20</text>
<text x="379.1" y="187.7">B16</text>
<text x="379.1" y="190.2">B14</text>
<text x="193.6" y="194.1">B33</text>
<text x="257.7" y="194.1">B6</text>
<text x="257.7" y="196.6">B5</text>
<text x="341" y="192.8">A21</text>
<text x="341" y="195.3">A22</text>
<text x="341" y="197.9">A23</text>
<text x="379.1" y="192.8">B13</text>
<text x="379.1" y="195.3">B12</text>
<text x="379.1" y="197.9">B10</text>
<text x="193.7" y="201.7">A25</text>
<text x="257.7" y="201.7">B7</text>
<text x="341" y="200.4">A27</text>
<text x="341" y="202.9">A30</text>
<text x="379.7" y="200.4">B9</text>
<text x="257.7" y="204.2">B2</text>
<text x="257.8" y="206.8">A9</text>
<text x="257.8" y="209.3">A5</text>
<text x="341" y="205.5">A31</text>
<text x="341" y="208">A36</text>
<text x="379.1" y="208">B11</text>
<text x="379.7" y="205.5">B3</text>
<text x="194.3" y="214.4">A6</text>
<text x="257.7" y="214.4">B1</text>
<text x="341" y="210.6">A37</text>
<text x="341" y="213.1">A39</text>
<text x="341" y="215.6">A40</text>
<text x="379.1" y="213.1">A28</text>
<text x="379.1" y="215.6">A24</text>
<text x="193.6" y="219.5">B24</text>
<text x="193.7" y="222">A14</text>
<text x="257.2" y="222">A12</text>
<text x="257.8" y="216.9">A8</text>
<text x="257.8" y="219.5">A7</text>
<text x="379.7" y="220.7">D1</text>
<text x="257.8" y="227.1">A2</text>
<text x="194.2" y="232.2">B4</text>
<text x="257.1" y="232.2">B15</text>
<text x="257.8" y="229.6">A3</text>
<text x="194.3" y="234.7">A4</text>
<text x="257.1" y="234.7">B27</text>
<text x="257.1" y="237.2">B26</text>
<text x="257.1" y="239.8">B36</text>
<text x="257.1" y="242.3">B35</text>
</g>
<g font-size="1.8" fill="#0000c2">
<text x="259.3" y="148.1">required</text>
<text x="263.4" y="146">DC blocking</text>
<text x="268.2" y="148.1">for</text>
<text x="272.1" y="148.1">CC2564</text>
<text x="256.1" y="152.2">e.g.</text>
<text x="260.8" y="152.2">GRM0225C1E220JA02L</text>
<text x="263.1" y="150.1">high-Q,</text>
<text x="271.9" y="150.1">25V</text>
<text x="337.8" y="230.9">A10,</text>
<text x="343.1" y="230.9">A11,</text>
<text x="348.4" y="230.9">B9,</text>
<text x="352.6" y="230.9">and</text>
<text x="357.3" y="230.9">B10</text>
<text x="362.1" y="230.9">are</text>
<text x="366.3" y="230.9">GND for</text>
<text x="375.2" y="230.9">improved</text>
<text x="384.9" y="230.9">RF performance</text>
</g>
<g font-size="1.1" fill="#a90000">
<text x="156.3" y="234.7">1</text>
<text x="158.5" y="237.7" transform="rotate(-90 158.5 237.7)">2</text>
<text x="160.1" y="234.7">3</text>
</g>
</svg>
